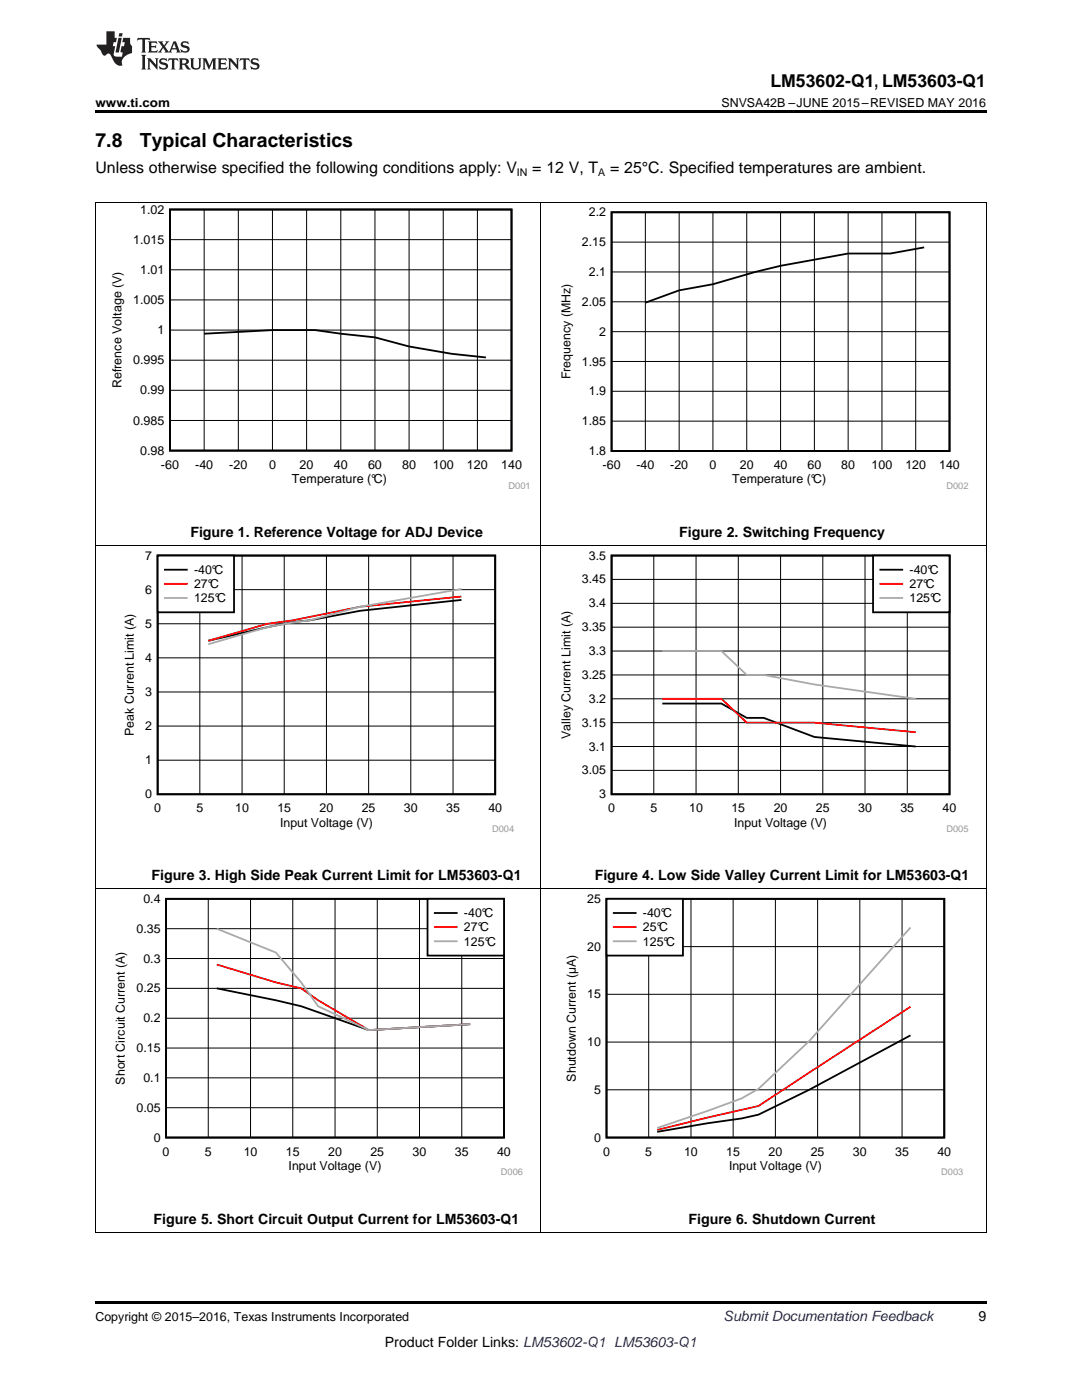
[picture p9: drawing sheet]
<svg xmlns="http://www.w3.org/2000/svg" width="216mm" height="279mm" viewBox="0 0 216 279" stroke-linecap="round" stroke-linejoin="round" font-family="sans-serif">
<path d="M19 245.9l.2 .1zM196.7 245.9l.1 .1zM19 259.7h177.8v.5h-177.8z" fill="#000"/>
<path d="M19.1 177.4v68.6M107.9 177.4v68.6M196.8 177.4v68.6M19 245.9h177.8" fill="none" stroke="#000" stroke-width=".2"/>
<path d="M22.6 178.4h81.7v56.2h-81.7z" fill-rule="evenodd" fill="#fff"/>
<path d="M33.1 179.4h67.5v47.6h-67.5zM43.3 197.2l11.8 2.4 5 1.2 13.5 4.8 20.2-1.2" fill="none" stroke="#000" stroke-width=".36"/>
<g fill="none" stroke="#000" stroke-width=".2">
<path d="M41.6 179.4v47.6M50 179.4v47.6M58.4 179.4v47.6M66.9 179.4v47.6M75.3 179.4v47.6M83.7 179.4v47.6M92.1 179.4v47.6M33.1 197.2h67.5M33.1 191.3h67.5M33.1 185.3h67.5M33.1 215.1h67.5M33.1 209.2h67.5"/>
<path d="M33.1 203.2h67.5M33.1 221.1h67.5"/>
</g>
<path d="M43.3 192.5l11.8 3.6 5 1.1 3.4 2.4 10.1 6 20.2-1.2" fill="none" stroke="#f00" stroke-width=".36"/>
<path d="M43.3 185.3l11.8 4.8 5 6 3.4 4.7 10.1 4.8 20.2-1.2" fill="none" stroke="#aaa" stroke-width=".36"/>
<path d="M85.3 179.4h15.3v11.3h-15.3z" fill-rule="evenodd" fill="#fff"/>
<path d="M85.3 179.4h15.3v11.3h-15.3zM86.8 182.2h4.3" fill="none" stroke="#000" stroke-width=".36"/>
<path d="M86.8 185h4.3" fill="none" stroke="#f00" stroke-width=".36"/>
<path d="M86.8 187.8h4.3" fill="none" stroke="#aaa" stroke-width=".36"/>
<path d="M112.5 178.4h79.6v56.2h-79.6z" fill-rule="evenodd" fill="#fff"/>
<path d="M121 179.4h67.4v47.6h-67.4zM181.7 206.6l-20.2 10.9-10.2 5-3.3 .7-6.8 1-10.1 1.7" fill="none" stroke="#000" stroke-width=".36"/>
<path d="M129.4 179.4v47.6M137.9 179.4v47.6M146.3 179.4v47.6M154.7 179.4v47.6M163.1 179.4v47.6M171.6 179.4v47.6M180 179.4v47.6M121 198.4h67.4M121 188.9h67.4M121 217.5h67.4M121 208h67.4" fill="none" stroke="#000" stroke-width=".2"/>
<path d="M181.7 200.9l-30.4 19.8-20.2 4.8" fill="none" stroke="#f00" stroke-width=".36"/>
<path d="M181.7 185.1l-20.2 22.7-10.2 9.5-3.3 1.9-6.8 2.5-10.1 3.4" fill="none" stroke="#aaa" stroke-width=".36"/>
<path d="M121 179.4h15.3v11.3h-15.3z" fill-rule="evenodd" fill="#fff"/>
<path d="M121 179.4h15.3v11.3h-15.3zM122.5 182.2h4.3" fill="none" stroke="#000" stroke-width=".36"/>
<path d="M122.5 185h4.3" fill="none" stroke="#f00" stroke-width=".36"/>
<path d="M122.5 187.8h4.3" fill="none" stroke="#aaa" stroke-width=".36"/>
<path d="M19.1 108.9v68.5M107.9 108.9v68.5M196.8 108.9v68.5M19 177.4h177.8" fill="none" stroke="#000" stroke-width=".2"/>
<path d="M24.3 109.9h78.3v56.2h-78.3z" fill-rule="evenodd" fill="#fff"/>
<path d="M31.5 110.9h67.3v47.6h-67.3zM92.1 119.7l-20.2 2.2-10.1 1.9-3.4 .3-16.8 3.8" fill="none" stroke="#000" stroke-width=".36"/>
<g fill="none" stroke="#000" stroke-width=".2">
<path d="M31.5 117.7h67.3M39.9 110.9v47.6M48.3 110.9v47.6M56.7 110.9v47.6M65.1 110.9v47.6M73.6 110.9v47.6M82 110.9v47.6M90.4 110.9v47.6M31.5 138.1h67.3M31.5 131.3h67.3M31.5 124.5h67.3M31.5 151.7h67.3"/>
<path d="M31.5 144.9h67.3"/>
</g>
<path d="M92.1 119l-20.2 2.1-13.5 2.7-5.1 .7-11.7 3.4" fill="none" stroke="#f00" stroke-width=".36"/>
<path d="M92.1 117.5l-20.2 3.6-10.1 2.7-3.4 .4-5.1 1-11.7 3.4" fill="none" stroke="#aaa" stroke-width=".36"/>
<path d="M31.5 110.9h15.2v11.3h-15.2z" fill-rule="evenodd" fill="#fff"/>
<path d="M31.5 110.9h15.2v11.3h-15.2zM32.9 113.7h4.4" fill="none" stroke="#000" stroke-width=".36"/>
<path d="M32.9 116.5h4.4" fill="none" stroke="#f00" stroke-width=".36"/>
<path d="M32.9 119.3h4.4" fill="none" stroke="#aaa" stroke-width=".36"/>
<path d="M111.5 109.9h81.7v56.2h-81.7z" fill-rule="evenodd" fill="#fff"/>
<path d="M122 110.9h67.5v47.6h-67.5zM132.2 140.4h11.8l5 2.9h3.4l10.1 3.8 20.2 1.9" fill="none" stroke="#000" stroke-width=".36"/>
<g fill="none" stroke="#000" stroke-width=".2">
<path d="M122 115.6h67.5M130.5 110.9v47.6M138.9 110.9v47.6M147.3 110.9v47.6M155.8 110.9v47.6M164.2 110.9v47.6M172.6 110.9v47.6M181 110.9v47.6M122 139.5h67.5M122 134.7h67.5M122 129.9h67.5M122 125.2h67.5"/>
<path d="M122 120.4h67.5M122 153.7h67.5M122 149h67.5M122 144.2h67.5"/>
</g>
<path d="M132.2 139.5h11.8l5 4.7h13.5l20.2 1.9" fill="none" stroke="#f00" stroke-width=".36"/>
<path d="M132.2 129.9h11.8l5 4.8h3.4l10.1 1.9 20.2 2.9" fill="none" stroke="#aaa" stroke-width=".36"/>
<path d="M174.2 110.9h15.3v11.3h-15.3z" fill-rule="evenodd" fill="#fff"/>
<path d="M174.2 110.9h15.3v11.3h-15.3zM175.7 113.7h4.3" fill="none" stroke="#000" stroke-width=".36"/>
<path d="M175.7 116.5h4.3" fill="none" stroke="#f00" stroke-width=".36"/>
<path d="M175.7 119.3h4.3" fill="none" stroke="#aaa" stroke-width=".36"/>
<path d="M19.1 40.4v68.5M107.9 40.4v68.5M196.8 40.4v68.5M19 108.9h177.8" fill="none" stroke="#000" stroke-width=".2"/>
<path d="M21.9 40.9h83.6v56.7h-83.6z" fill-rule="evenodd" fill="#fff"/>
<path d="M33.9 41.8h68.2v48.1h-68.2zM40.7 66.6l13.7-.7h8.5l11.9 1.4 6.8 1.8 8.5 1.5 6.9 .7" fill="none" stroke="#000" stroke-width=".36"/>
<g fill="none" stroke="#000" stroke-width=".2">
<path d="M33.9 59.9h68.2M33.9 53.8h68.2M33.9 47.8h68.2M40.7 41.8v48.1M47.6 41.8v48.1M54.4 41.8v48.1M61.2 41.8v48.1M68 41.8v48.1M74.8 41.8v48.1M81.6 41.8v48.1M88.4 41.8v48.1M95.3 41.8v48.1"/>
<path d="M33.9 77.9h68.2M33.9 71.9h68.2M33.9 65.9h68.2M33.9 83.9h68.2"/>
</g>
<path d="M111.5 41.4h81.7v56.2h-81.7z" fill-rule="evenodd" fill="#fff"/>
<path d="M122 42.4h67.5v47.6h-67.5zM184.4 49.4l-6.7 1.2h-8.5l-13.4 2.4-5.1 1.3-8.4 2.4-6.8 1.2-6.7 2.5" fill="none" stroke="#000" stroke-width=".36"/>
<g fill="none" stroke="#000" stroke-width=".2">
<path d="M19 40.4h177.8M122 54.3h67.5M122 48.3h67.5M128.8 42.4v47.6M135.5 42.4v47.6M142.3 42.4v47.6M149 42.4v47.6M155.8 42.4v47.6M162.5 42.4v47.6M169.2 42.4v47.6M176 42.4v47.6M182.7 42.4v47.6"/>
<path d="M122 78.1h67.5M122 72.1h67.5M122 66.2h67.5M122 60.2h67.5M122 84.1h67.5"/>
</g>
<path d="M19 22h177.8v.5h-177.8z" fill="#000"/>
<g fill="#231f20">
<path d="M27.5 7.6l-.1 .5 .4-.2h.6v.1v2.1l-.2 .4h1l-.3-.4v-2.1l.1-.1h.5l.5 .2-.2-.5zM29.5 8.3l.2 .3v1.5l-.2 .4h1.8l.2-.6a1.04 1.04 0 0 1-1.3 .2v-.7h.6l.3 .2v-.6l-.3 .2h-.6v-.6l.8-.1 .4 .3-.2-.5zM31.5 8.3l.9 1.1-.9 1.1h.8l-.2-.2 .5-.7 .4 .7-.2 .2h1.5l-.1-.2 .1-.4h.9l.1 .4-.2 .2h1l-.3-.3-.7-1.9h-.5l-.9 2-.8-1 .9-1h-.8l.1 .3-.3 .5-.4-.6 .2-.2zM34.7 8.6l.4 1h-.7zM36.3 8.4a.63 .63 0 0 0-.2 .7 .63 .63 0 0 0 .6 .4l.6 .2 .1 .2a.75 .75 0 0 1-.7 .4 .75 .75 0 0 1-.6-.5l.1 .7 .1-.1a1.11 1.11 0 0 0 1.5-.6 1.13 1.13 0 0 0-1.2-.8l-.1-.4a1.04 1.04 0 0 1 1.2 .2l-.2-.5-.1 .1-.5-.2zM28.2 10.9l.2 .4v2.2l-.2 .4h1l-.3-.4v-2.2l.3-.4zM29.3 11.6l.3 .4v1.5l-.3 .4h.8l-.2-.4v-1.3l1.5 1.7v-1.9l.2-.4h-.7l.2 .4v.9l-1.1-1.3zM32 11.8a.62 .62 0 0 0-.2 .7 .62 .62 0 0 0 .6 .4l.6 .1 .1 .3a.76 .76 0 0 1-.7 .3 .76 .76 0 0 1-.6-.4l.1 .7 .1-.1a1.11 1.11 0 0 0 1.5-.6 1.13 1.13 0 0 0-1.2-.8l-.1-.4a1.04 1.04 0 0 1 1.2 .2l-.2-.6-.1 .1-.5-.1zM33.7 11.6l-.2 .6a.61 .61 0 0 1 .8-.3v1.6l-.2 .4h.9l-.2-.4v-1.6a.63 .63 0 0 1 .8 .3l-.2-.6zM35.6 11.6l.3 .4v1.5l-.3 .4h1l-.2-.2v-.8l.5 .2a.76 .76 0 0 0 1.2 .7l-1-1a.58 .58 0 0 0 .6-.5 .58 .58 0 0 0-.5-.6zM36.4 11.9h.1a.45 .45 0 0 1 .5 .1 .45 .45 0 0 1 .1 .5l-.7 .2zM37.9 11.6l.2 .2a2.17 2.17 0 0 0 .3 1.9 .99 .99 0 0 0 1.6-.6v-1.1l.2-.4h-.7l.2 .2a1.92 1.92 0 0 1-.2 1.8 .6 .6 0 0 1-.9-.5v-1.1l.2-.4zM40.4 11.6l.2 .4v1.5l-.2 .4h.7l-.2-.4v-1.4l.8 1.8 .8-1.8v1.4l-.2 .4h.9l-.2-.4v-1.5l.2-.4h-.8l-.6 1.5-.6-1.5zM43.4 11.6l.2 .4v1.5l-.2 .4h1.8l.2-.6a1.04 1.04 0 0 1-1.3 .1v-.6h.5l.4 .2v-.6l-.4 .2h-.5v-.7h.8l.3 .3-.1-.6zM45.5 11.6l.2 .4v1.5l-.2 .4h.7l-.2-.4v-1.3l1.5 1.7v-1.9l.2-.4h-.7l.2 .4v.9l-1.1-1.3zM47.9 11.6l-.1 .6a.61 .61 0 0 1 .8-.3v1.6l-.3 .4h1l-.3-.4 .1-1.6a.63 .63 0 0 1 .7 .3l-.1-.6zM50.2 11.8a.62 .62 0 0 0-.2 .7 .62 .62 0 0 0 .6 .4l.6 .1 .2 .3a.76 .76 0 0 1-.8 .3 .76 .76 0 0 1-.6-.4l.1 .7 .2-.1a1.11 1.11 0 0 0 1.5-.6 1.13 1.13 0 0 0-1.3-.8l-.1-.4a1.04 1.04 0 0 1 1.2 .2l-.1-.6-.2 .1-.5-.1z"/>
<path d="M21.2 6.3v2.6h-1.9l.1 .4 .7 .9a.91 .91 0 0 0 1 .8 .56 .56 0 0 1 .5-.3 .56 .56 0 0 1 .5 .3l.4 .8a1.53 1.53 0 0 0 1.9 1.2 1.54 1.54 0 0 1 1-2.1l.9-.3v-1.4a1.52 1.52 0 0 1-.3-1.6h-1.4l-.2 .8h.5l-.2 .8h-.4l-.2 1v.2l.4 .1-.2 .8a1.93 1.93 0 0 1-1.6-.3l.3-1.8h-.5l.2-.8h.4l.2-.8h-.4v-1.3zM23.6 7.6l-.6 2.9h.7l.6-2.9zM23.8 6.6l-.1 .7h.6l.2-.7z"/>
</g>
<g font-size="3.9">
<text x="19" y="29.3">7.8</text>
<text x="27.9" y="29.3">Typical Characteristics</text>
</g>
<text font-size="3.5" x="153.7" y="17.3">LM53602-Q1, LM53603-Q1</text>
<g font-size="3.2">
<text x="19" y="34.4">Unless otherwise specified the following conditions apply: V</text>
<text x="106.2" y="34.4">= 12 V, T</text>
<text x="121.7" y="34.4">= 25°C. Specified temperatures are ambient.</text>
</g>
<g font-size="2.8">
<text x="38" y="107.2">Figure 1. Reference Voltage for ADJ Device</text>
<text x="135.5" y="107.2">Figure 2. Switching Frequency</text>
<text x="30.2" y="175.7">Figure 3. High Side Peak Current Limit for LM53603-Q1</text>
<text x="118.7" y="175.7">Figure 4. Low Side Valley Current Limit for LM53603-Q1</text>
<text x="30.7" y="244.2">Figure 5. Short Circuit Output Current for LM53603-Q1</text>
<text x="137.4" y="244.2">Figure 6. Shutdown Current</text>
<text x="195.3" y="263.6">9</text>
<text x="76.8" y="268.9">Product Folder Links: LM53602-Q1 LM53603-Q1</text>
</g>
<text font-size="2.8" fill="#0000c8" x="144.4" y="263.6">Submit Documentation Feedback</text>
<g font-size="2.5">
<text x="19" y="21.4">www.ti.com</text>
<text x="144" y="21.4">SNVSA42B –JUNE 2015–REVISED MAY 2016</text>
<text x="28" y="42.6">1.02</text>
<text x="117.5" y="43.2">2.2</text>
<text x="26.6" y="48.6">1.015</text>
<text x="116.1" y="49.1">2.15</text>
<text x="28" y="54.7">1.01</text>
<text x="117.5" y="55.1">2.1</text>
<text x="26.6" y="60.7">1.005</text>
<text x="116.1" y="61">2.05</text>
<text x="31.4" y="66.7">1</text>
<text x="119.6" y="67">2</text>
<text x="24.3" y="77.5" transform="rotate(-90 24.3 77.5)">Refrence Voltage (V)</text>
<text x="26.6" y="72.7">0.995</text>
<text x="113.8" y="75.7" transform="rotate(-90 113.8 75.7)">Frequency (MHz)</text>
<text x="116.1" y="72.9">1.95</text>
<text x="28" y="78.7">0.99</text>
<text x="117.5" y="78.9">1.9</text>
<text x="26.6" y="84.7">0.985</text>
<text x="116.1" y="84.9">1.85</text>
<text x="28" y="90.7">0.98</text>
<text x="32.1" y="93.6">-60</text>
<text x="38.9" y="93.6">-40</text>
<text x="45.7" y="93.6">-20</text>
<text x="53.7" y="93.6">0</text>
<text x="59.8" y="93.6">20</text>
<text x="66.6" y="93.6">40</text>
<text x="73.4" y="93.6">60</text>
<text x="80.2" y="93.6">80</text>
<text x="86.4" y="93.6">100</text>
<text x="93.2" y="93.6">120</text>
<text x="100" y="93.6">140</text>
<text x="117.5" y="90.8">1.8</text>
<text x="120.3" y="93.6">-60</text>
<text x="127" y="93.6">-40</text>
<text x="133.7" y="93.6">-20</text>
<text x="141.6" y="93.6">0</text>
<text x="147.6" y="93.6">20</text>
<text x="154.4" y="93.6">40</text>
<text x="161.1" y="93.6">60</text>
<text x="167.9" y="93.6">80</text>
<text x="173.9" y="93.6">100</text>
<text x="180.7" y="93.6">120</text>
<text x="187.4" y="93.6">140</text>
<text x="58.3" y="96.4">Temperature (°C)</text>
<text x="146.1" y="96.5">Temperature (°C)</text>
<text x="29" y="111.7">7</text>
<text x="117.5" y="111.7">3.5</text>
<text x="29" y="118.5">6</text>
<text x="38.7" y="114.6">-40°C</text>
<text x="38.7" y="117.4">27°C</text>
<text x="116.1" y="116.4">3.45</text>
<text x="181.5" y="114.6">-40°C</text>
<text x="181.5" y="117.4">27°C</text>
<text x="29" y="125.3">5</text>
<text x="38.7" y="120.2">125°C</text>
<text x="116.1" y="126">3.35</text>
<text x="117.5" y="121.2">3.4</text>
<text x="181.5" y="120.2">125°C</text>
<text x="117.5" y="130.7">3.3</text>
<text x="29" y="132.1">4</text>
<text x="116.1" y="135.5">3.25</text>
<text x="29" y="138.9">3</text>
<text x="117.5" y="140.3">3.2</text>
<text x="26.7" y="146.9" transform="rotate(-90 26.7 146.9)">Peak Current Limit (A)</text>
<text x="29" y="145.7">2</text>
<text x="113.8" y="147.5" transform="rotate(-90 113.8 147.5)">Valley Current Limit (A)</text>
<text x="116.1" y="145">3.15</text>
<text x="117.5" y="149.8">3.1</text>
<text x="29" y="152.5">1</text>
<text x="116.1" y="154.6">3.05</text>
<text x="29" y="159.3">0</text>
<text x="119.6" y="159.3">3</text>
<text x="30.8" y="162.1">0</text>
<text x="39.2" y="162.1">5</text>
<text x="46.9" y="162.1">10</text>
<text x="55.3" y="162.1">15</text>
<text x="55.9" y="165">Input Voltage (V)</text>
<text x="63.8" y="162.1">20</text>
<text x="72.2" y="162.1">25</text>
<text x="80.6" y="162.1">30</text>
<text x="89" y="162.1">35</text>
<text x="97.4" y="162.1">40</text>
<text x="121.4" y="162.1">0</text>
<text x="129.8" y="162.1">5</text>
<text x="137.5" y="162.1">10</text>
<text x="145.9" y="162.1">15</text>
<text x="146.5" y="165">Input Voltage (V)</text>
<text x="154.4" y="162.1">20</text>
<text x="162.8" y="162.1">25</text>
<text x="171.2" y="162.1">30</text>
<text x="179.7" y="162.1">35</text>
<text x="188.1" y="162.1">40</text>
<text x="28.6" y="180.2">0.4</text>
<text x="92.6" y="183.1">-40°C</text>
<text x="92.6" y="185.9">27°C</text>
<text x="117.2" y="180.2">25</text>
<text x="128.3" y="183.1">-40°C</text>
<text x="128.3" y="185.9">25°C</text>
<text x="27.2" y="186.1">0.35</text>
<text x="92.6" y="188.7">125°C</text>
<text x="117.2" y="189.7">20</text>
<text x="128.3" y="188.7">125°C</text>
<text x="28.6" y="192.1">0.3</text>
<text x="27.2" y="198.1">0.25</text>
<text x="117.2" y="199.2">15</text>
<text x="27.2" y="210">0.15</text>
<text x="28.6" y="204">0.2</text>
<text x="117.2" y="208.8">10</text>
<text x="28.6" y="215.9">0.1</text>
<text x="114.9" y="215.8" transform="rotate(-90 114.9 215.8)">Shutdown Current (µA)</text>
<text x="24.9" y="216.4" transform="rotate(-90 24.9 216.4)">Short Circuit Current (A)</text>
<text x="27.2" y="221.9">0.05</text>
<text x="118.6" y="218.3">5</text>
<text x="30.7" y="227.8">0</text>
<text x="118.6" y="227.8">0</text>
<text x="32.5" y="230.6">0</text>
<text x="40.9" y="230.6">5</text>
<text x="48.6" y="230.6">10</text>
<text x="57" y="230.6">15</text>
<text x="57.6" y="233.5">Input Voltage (V)</text>
<text x="65.5" y="230.6">20</text>
<text x="73.9" y="230.6">25</text>
<text x="82.3" y="230.6">30</text>
<text x="90.8" y="230.6">35</text>
<text x="99.2" y="230.6">40</text>
<text x="120.3" y="230.6">0</text>
<text x="128.8" y="230.6">5</text>
<text x="136.5" y="230.6">10</text>
<text x="144.9" y="230.6">15</text>
<text x="145.5" y="233.5">Input Voltage (V)</text>
<text x="153.4" y="230.6">20</text>
<text x="161.8" y="230.6">25</text>
<text x="170.2" y="230.6">30</text>
<text x="178.6" y="230.6">35</text>
<text x="187" y="230.6">40</text>
<text x="19" y="263.6">Copyright © 2015–2016, Texas Instruments Incorporated</text>
</g>
<g font-size="2.1">
<text x="103.1" y="35.1">IN</text>
<text x="119.4" y="35.1">A</text>
</g>
<text font-size="1.9" fill="#999" x="101.4" y="97.5">D001</text>
<g font-size="1.8" fill="#999">
<text x="188.8" y="97.5">D002</text>
<text x="98.2" y="166">D004</text>
<text x="188.8" y="166">D005</text>
<text x="99.9" y="234.6">D006</text>
<text x="187.8" y="234.6">D003</text>
</g>
</svg>
